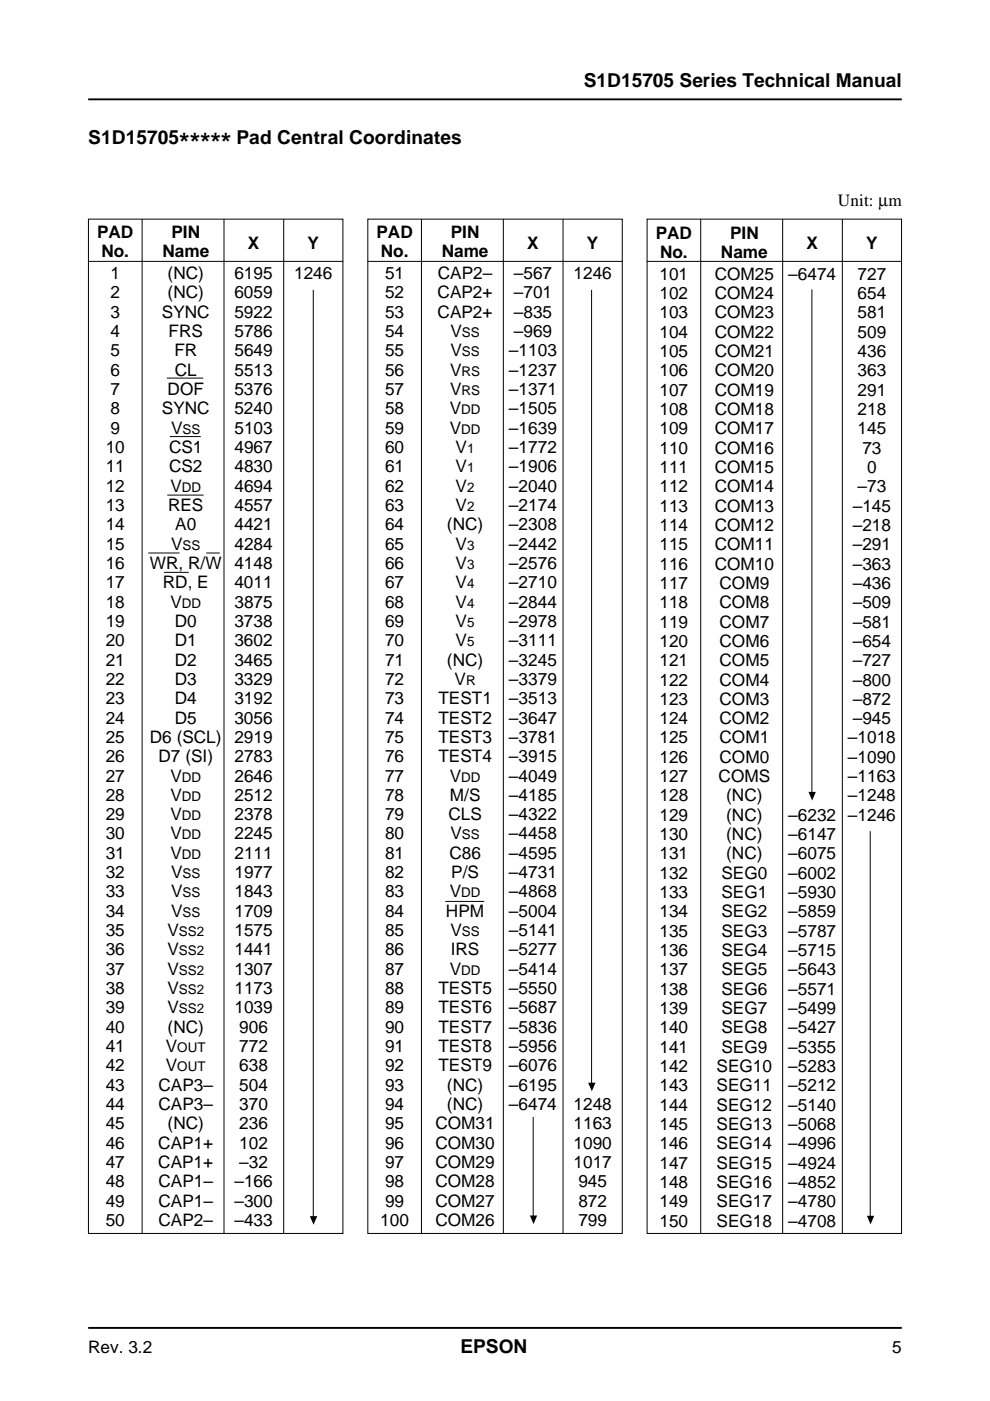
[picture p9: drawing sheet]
<svg xmlns="http://www.w3.org/2000/svg" width="210mm" height="297mm" viewBox="0 0 210 297" stroke-linecap="round" stroke-linejoin="round" font-family="sans-serif">
<path d="M18.7 21.1h172.5M18.7 281.5h172.5" fill="none" stroke="#000" stroke-width=".4"/>
<g fill="none" stroke="#000" stroke-width=".21">
<path d="M18.7 55.4h54.1M18.8 46.5h53.9v215h-53.9zM30.1 46.5v214.9M47.5 46.5v214.9M60.2 46.5v214.9M77.9 55.4h54.1M78 46.5h53.9v215h-53.9zM89.4 46.5v214.9M106.7 46.5v214.9M119.4 46.5v214.9M137.1 55.4h54.1M137.2 46.5h53.9v215h-53.9z"/>
<path d="M148.6 46.5v214.9M165.9 46.5v214.9M178.6 46.5v214.9M66.4 61.5v196.8M125.4 61.5v168.5M172.1 61.4v107M35.4 80.2h7.7M36 92.6h6.6M31.4 117.2h6.7M35.5 105h7.7M43.7 117.2h2.9M34.8 121.4h5.2"/>
<path d="M184.5 176.2v82M94.4 191.1h8.3M113 236.8v21.4"/>
</g>
<path d="M171.4 167.9h1.6l-.8 1.8zM124.7 229.6h1.6l-.8 1.8zM65.7 257.8h1.6l-.8 1.9zM112.3 257.7h1.6l-.8 1.8zM183.8 257.8h1.6l-.8 1.8z" fill="#000"/>
<text font-size="5.7" x="38" y="32.2">*****</text>
<g font-size="4.1">
<text x="123.8" y="18.3">S1D15705 Series Technical Manual</text>
<text x="18.7" y="30.5">S1D15705</text>
<text x="50.1" y="30.5">Pad Central Coordinates</text>
<text x="97.6" y="286.9">EPSON</text>
</g>
<g font-size="3.7">
<text x="177.6" y="43.7">Unit: µm</text>
<text x="20.6" y="50.5">PAD</text>
<text x="36.3" y="50.5">PIN</text>
<text x="52.6" y="52.8">X</text>
<text x="65.2" y="52.8">Y</text>
<text x="79.8" y="50.5">PAD</text>
<text x="95.6" y="50.5">PIN</text>
<text x="111.8" y="52.8">X</text>
<text x="124.4" y="52.8">Y</text>
<text x="139" y="50.6">PAD</text>
<text x="154.8" y="50.6">PIN</text>
<text x="171" y="52.9">X</text>
<text x="183.6" y="52.9">Y</text>
<text x="21.5" y="54.5">No.</text>
<text x="23.4" y="59.2">1</text>
<text x="34.4" y="54.5">Name</text>
<text x="35.5" y="59.2">(NC)</text>
<text x="49.7" y="59.2">6195</text>
<text x="62.4" y="59.2">1246</text>
<text x="80.7" y="54.5">No.</text>
<text x="81.6" y="59.2">51</text>
<text x="92.8" y="59.2">CAP2–</text>
<text x="93.6" y="54.5">Name</text>
<text x="109" y="59.2">–567</text>
<text x="121.6" y="59.2">1246</text>
<text x="139.8" y="59.3">101</text>
<text x="139.9" y="54.6">No.</text>
<text x="151.5" y="59.3">COM25</text>
<text x="152.8" y="54.6">Name</text>
<text x="167.1" y="59.3">–6474</text>
<text x="181.8" y="59.3">727</text>
<text x="23.4" y="63.3">2</text>
<text x="35.5" y="63.3">(NC)</text>
<text x="49.7" y="63.3">6059</text>
<text x="81.6" y="63.3">52</text>
<text x="92.8" y="63.3">CAP2+</text>
<text x="109" y="63.3">–701</text>
<text x="139.8" y="63.4">102</text>
<text x="151.5" y="63.4">COM24</text>
<text x="181.8" y="63.4">654</text>
<text x="23.4" y="67.4">3</text>
<text x="23.4" y="71.5">4</text>
<text x="34.3" y="67.4">SYNC</text>
<text x="35.7" y="71.5">FRS</text>
<text x="49.7" y="67.4">5922</text>
<text x="49.7" y="71.5">5786</text>
<text x="81.6" y="67.4">53</text>
<text x="81.6" y="71.5">54</text>
<text x="92.8" y="67.4">CAP2+</text>
<text x="95.5" y="71.5">V</text>
<text x="109" y="71.5">–969</text>
<text x="109" y="67.4">–835</text>
<text x="139.8" y="67.5">103</text>
<text x="139.8" y="71.6">104</text>
<text x="151.5" y="67.5">COM23</text>
<text x="151.5" y="71.6">COM22</text>
<text x="181.8" y="67.5">581</text>
<text x="181.8" y="71.6">509</text>
<text x="23.4" y="75.6">5</text>
<text x="37" y="75.6">FR</text>
<text x="49.7" y="75.6">5649</text>
<text x="81.6" y="75.6">55</text>
<text x="95.5" y="75.6">V</text>
<text x="107.9" y="75.6">–1103</text>
<text x="139.8" y="75.7">105</text>
<text x="151.5" y="75.7">COM21</text>
<text x="181.8" y="75.7">436</text>
<text x="23.4" y="79.7">6</text>
<text x="23.4" y="83.7">7</text>
<text x="35.5" y="83.7">DOF</text>
<text x="37" y="79.7">CL</text>
<text x="49.7" y="83.7">5376</text>
<text x="49.7" y="79.7">5513</text>
<text x="81.6" y="79.7">56</text>
<text x="81.6" y="83.7">57</text>
<text x="95.4" y="79.7">V</text>
<text x="95.4" y="83.7">V</text>
<text x="107.9" y="79.7">–1237</text>
<text x="107.9" y="83.7">–1371</text>
<text x="139.8" y="79.8">106</text>
<text x="139.8" y="83.9">107</text>
<text x="151.5" y="79.8">COM20</text>
<text x="151.5" y="83.9">COM19</text>
<text x="181.8" y="79.8">363</text>
<text x="181.8" y="83.9">291</text>
<text x="23.4" y="87.9">8</text>
<text x="34.3" y="87.9">SYNC</text>
<text x="49.7" y="87.9">5240</text>
<text x="81.6" y="87.9">58</text>
<text x="95.4" y="87.9">V</text>
<text x="107.9" y="87.9">–1505</text>
<text x="139.8" y="88">108</text>
<text x="151.5" y="88">COM18</text>
<text x="181.8" y="88">218</text>
<text x="23.4" y="91.9">9</text>
<text x="36.3" y="91.9">V</text>
<text x="49.7" y="91.9">5103</text>
<text x="81.6" y="91.9">59</text>
<text x="95.4" y="91.9">V</text>
<text x="107.9" y="91.9">–1639</text>
<text x="139.8" y="92.1">109</text>
<text x="151.5" y="92.1">COM17</text>
<text x="181.8" y="92.1">145</text>
<text x="22.4" y="96">10</text>
<text x="22.4" y="100.1">11</text>
<text x="35.8" y="96">CS1</text>
<text x="35.8" y="100.1">CS2</text>
<text x="49.7" y="96">4967</text>
<text x="49.7" y="100.1">4830</text>
<text x="81.6" y="96">60</text>
<text x="81.6" y="100.1">61</text>
<text x="96.6" y="96">V</text>
<text x="96.6" y="100.1">V</text>
<text x="107.9" y="96">–1772</text>
<text x="107.9" y="100.1">–1906</text>
<text x="139.8" y="96.2">110</text>
<text x="139.8" y="100.3">111</text>
<text x="151.5" y="96.2">COM16</text>
<text x="151.5" y="100.3">COM15</text>
<text x="182.8" y="96.2">73</text>
<text x="183.9" y="100.3">0</text>
<text x="22.4" y="104.2">12</text>
<text x="36.1" y="104.2">V</text>
<text x="49.7" y="104.2">4694</text>
<text x="81.6" y="104.2">62</text>
<text x="96.6" y="104.2">V</text>
<text x="107.9" y="104.2">–2040</text>
<text x="139.8" y="104.4">112</text>
<text x="151.5" y="104.4">COM14</text>
<text x="181.8" y="104.4">–73</text>
<text x="22.4" y="108.3">13</text>
<text x="22.4" y="112.4">14</text>
<text x="35.6" y="108.3">RES</text>
<text x="37.2" y="112.4">A0</text>
<text x="49.7" y="108.3">4557</text>
<text x="49.7" y="112.4">4421</text>
<text x="81.6" y="108.3">63</text>
<text x="81.6" y="112.4">64</text>
<text x="94.8" y="112.4">(NC)</text>
<text x="96.6" y="108.3">V</text>
<text x="107.9" y="108.3">–2174</text>
<text x="107.9" y="112.4">–2308</text>
<text x="139.8" y="108.4">113</text>
<text x="139.8" y="112.6">114</text>
<text x="151.5" y="108.4">COM13</text>
<text x="151.5" y="112.6">COM12</text>
<text x="180.8" y="108.4">–145</text>
<text x="180.8" y="112.6">–218</text>
<text x="22.4" y="116.5">15</text>
<text x="36.3" y="116.5">V</text>
<text x="49.7" y="116.5">4284</text>
<text x="81.6" y="116.5">65</text>
<text x="96.6" y="116.5">V</text>
<text x="107.9" y="116.5">–2442</text>
<text x="139.8" y="116.6">115</text>
<text x="151.5" y="116.6">COM11</text>
<text x="180.8" y="116.6">–291</text>
<text x="22.4" y="120.6">16</text>
<text x="22.4" y="124.7">17</text>
<text x="31.8" y="120.6">WR, R/W</text>
<text x="34.5" y="124.7">RD, E</text>
<text x="49.7" y="120.6">4148</text>
<text x="49.7" y="124.7">4011</text>
<text x="81.6" y="120.6">66</text>
<text x="81.6" y="124.7">67</text>
<text x="96.6" y="120.6">V</text>
<text x="96.6" y="124.7">V</text>
<text x="107.9" y="120.6">–2576</text>
<text x="107.9" y="124.7">–2710</text>
<text x="139.8" y="120.7">116</text>
<text x="139.8" y="124.9">117</text>
<text x="151.5" y="120.7">COM10</text>
<text x="152.6" y="124.9">COM9</text>
<text x="180.8" y="120.7">–363</text>
<text x="180.8" y="124.9">–436</text>
<text x="22.4" y="128.8">18</text>
<text x="36.1" y="128.8">V</text>
<text x="49.7" y="128.8">3875</text>
<text x="81.6" y="128.8">68</text>
<text x="96.6" y="128.8">V</text>
<text x="107.9" y="128.8">–2844</text>
<text x="139.8" y="128.9">118</text>
<text x="152.6" y="128.9">COM8</text>
<text x="180.8" y="128.9">–509</text>
<text x="22.4" y="132.9">19</text>
<text x="22.4" y="137">20</text>
<text x="37" y="132.9">D0</text>
<text x="37" y="137">D1</text>
<text x="49.7" y="132.9">3738</text>
<text x="49.7" y="137">3602</text>
<text x="81.6" y="132.9">69</text>
<text x="81.6" y="137">70</text>
<text x="96.6" y="132.9">V</text>
<text x="96.6" y="137">V</text>
<text x="107.9" y="132.9">–2978</text>
<text x="107.9" y="137">–3111</text>
<text x="139.8" y="133">119</text>
<text x="139.8" y="137.1">120</text>
<text x="152.6" y="133">COM7</text>
<text x="152.6" y="137.1">COM6</text>
<text x="180.8" y="133">–581</text>
<text x="180.8" y="137.1">–654</text>
<text x="22.4" y="141.1">21</text>
<text x="37" y="141.1">D2</text>
<text x="49.7" y="141.1">3465</text>
<text x="81.6" y="141.1">71</text>
<text x="94.8" y="141.1">(NC)</text>
<text x="107.9" y="141.1">–3245</text>
<text x="139.8" y="141.2">121</text>
<text x="152.6" y="141.2">COM5</text>
<text x="180.8" y="141.2">–727</text>
<text x="22.4" y="145.2">22</text>
<text x="22.4" y="149.3">23</text>
<text x="37" y="145.2">D3</text>
<text x="37" y="149.3">D4</text>
<text x="49.7" y="145.2">3329</text>
<text x="49.7" y="149.3">3192</text>
<text x="81.6" y="145.2">72</text>
<text x="81.6" y="149.3">73</text>
<text x="92.9" y="149.3">TEST1</text>
<text x="96.4" y="145.2">V</text>
<text x="107.9" y="145.2">–3379</text>
<text x="107.9" y="149.3">–3513</text>
<text x="139.8" y="145.3">122</text>
<text x="139.8" y="149.4">123</text>
<text x="152.6" y="145.3">COM4</text>
<text x="152.6" y="149.4">COM3</text>
<text x="180.8" y="145.3">–800</text>
<text x="180.8" y="149.4">–872</text>
<text x="22.4" y="153.4">24</text>
<text x="37" y="153.4">D5</text>
<text x="49.7" y="153.4">3056</text>
<text x="81.6" y="153.4">74</text>
<text x="92.9" y="153.4">TEST2</text>
<text x="107.9" y="153.4">–3647</text>
<text x="139.8" y="153.5">124</text>
<text x="152.6" y="153.5">COM2</text>
<text x="180.8" y="153.5">–945</text>
<text x="22.4" y="157.5">25</text>
<text x="22.4" y="161.6">26</text>
<text x="31.8" y="157.5">D6 (SCL)</text>
<text x="33.6" y="161.6">D7 (SI)</text>
<text x="49.7" y="157.5">2919</text>
<text x="49.7" y="161.6">2783</text>
<text x="81.6" y="157.5">75</text>
<text x="81.6" y="161.6">76</text>
<text x="92.9" y="157.5">TEST3</text>
<text x="92.9" y="161.6">TEST4</text>
<text x="107.9" y="157.5">–3781</text>
<text x="107.9" y="161.6">–3915</text>
<text x="139.8" y="161.7">126</text>
<text x="139.8" y="157.6">125</text>
<text x="152.6" y="161.7">COM0</text>
<text x="152.6" y="157.6">COM1</text>
<text x="179.8" y="161.7">–1090</text>
<text x="179.8" y="157.6">–1018</text>
<text x="22.4" y="165.7">27</text>
<text x="36.1" y="165.7">V</text>
<text x="49.7" y="165.7">2646</text>
<text x="81.6" y="165.7">77</text>
<text x="95.4" y="165.7">V</text>
<text x="107.9" y="165.7">–4049</text>
<text x="139.8" y="165.8">127</text>
<text x="152.4" y="165.8">COMS</text>
<text x="179.8" y="165.8">–1163</text>
<text x="22.4" y="169.8">28</text>
<text x="22.4" y="173.9">29</text>
<text x="36.1" y="169.8">V</text>
<text x="36.1" y="173.9">V</text>
<text x="49.7" y="169.8">2512</text>
<text x="49.7" y="173.9">2378</text>
<text x="81.6" y="169.8">78</text>
<text x="81.6" y="173.9">79</text>
<text x="95.1" y="173.9">CLS</text>
<text x="95.4" y="169.8">M/S</text>
<text x="107.9" y="169.8">–4185</text>
<text x="107.9" y="173.9">–4322</text>
<text x="139.8" y="169.9">128</text>
<text x="154" y="169.9">(NC)</text>
<text x="179.8" y="169.9">–1248</text>
<text x="22.4" y="178">30</text>
<text x="36.1" y="178">V</text>
<text x="49.7" y="178">2245</text>
<text x="81.6" y="178">80</text>
<text x="95.5" y="178">V</text>
<text x="107.9" y="178">–4458</text>
<text x="139.8" y="178.1">130</text>
<text x="139.8" y="174">129</text>
<text x="154" y="178.1">(NC)</text>
<text x="154" y="174">(NC)</text>
<text x="167.1" y="178.1">–6147</text>
<text x="167.1" y="174">–6232</text>
<text x="179.8" y="174">–1246</text>
<text x="22.4" y="182.1">31</text>
<text x="36.1" y="182.1">V</text>
<text x="49.7" y="182.1">2111</text>
<text x="81.6" y="182.1">81</text>
<text x="95.3" y="182.1">C86</text>
<text x="107.9" y="182.1">–4595</text>
<text x="139.8" y="182.2">131</text>
<text x="154" y="182.2">(NC)</text>
<text x="167.1" y="182.2">–6075</text>
<text x="22.4" y="186.2">32</text>
<text x="22.4" y="190.3">33</text>
<text x="36.3" y="186.2">V</text>
<text x="36.3" y="190.3">V</text>
<text x="49.7" y="186.2">1977</text>
<text x="49.7" y="190.3">1843</text>
<text x="81.6" y="186.2">82</text>
<text x="81.6" y="190.3">83</text>
<text x="95.4" y="190.3">V</text>
<text x="95.7" y="186.2">P/S</text>
<text x="107.9" y="186.2">–4731</text>
<text x="107.9" y="190.3">–4868</text>
<text x="139.8" y="186.3">132</text>
<text x="139.8" y="190.4">133</text>
<text x="153" y="186.3">SEG0</text>
<text x="153" y="190.4">SEG1</text>
<text x="167.1" y="186.3">–6002</text>
<text x="167.1" y="190.4">–5930</text>
<text x="22.4" y="194.4">34</text>
<text x="36.3" y="194.4">V</text>
<text x="49.7" y="194.4">1709</text>
<text x="81.6" y="194.4">84</text>
<text x="94.6" y="194.4">HPM</text>
<text x="107.9" y="194.4">–5004</text>
<text x="139.8" y="194.5">134</text>
<text x="153" y="194.5">SEG2</text>
<text x="167.1" y="194.5">–5859</text>
<text x="22.4" y="198.5">35</text>
<text x="22.4" y="202.6">36</text>
<text x="35.5" y="198.5">V</text>
<text x="35.5" y="202.6">V</text>
<text x="49.7" y="198.5">1575</text>
<text x="49.7" y="202.6">1441</text>
<text x="81.6" y="198.5">85</text>
<text x="81.6" y="202.6">86</text>
<text x="95.5" y="198.5">V</text>
<text x="95.6" y="202.6">IRS</text>
<text x="107.9" y="198.5">–5141</text>
<text x="107.9" y="202.6">–5277</text>
<text x="139.8" y="198.6">135</text>
<text x="139.8" y="202.7">136</text>
<text x="153" y="198.6">SEG3</text>
<text x="153" y="202.7">SEG4</text>
<text x="167.1" y="198.6">–5787</text>
<text x="167.1" y="202.7">–5715</text>
<text x="22.4" y="206.7">37</text>
<text x="35.5" y="206.7">V</text>
<text x="49.7" y="206.7">1307</text>
<text x="81.6" y="206.7">87</text>
<text x="95.4" y="206.7">V</text>
<text x="107.9" y="206.7">–5414</text>
<text x="139.8" y="206.8">137</text>
<text x="153" y="206.8">SEG5</text>
<text x="167.1" y="206.8">–5643</text>
<text x="22.4" y="210.8">38</text>
<text x="22.4" y="214.9">39</text>
<text x="35.5" y="210.8">V</text>
<text x="35.5" y="214.9">V</text>
<text x="49.7" y="210.8">1173</text>
<text x="49.7" y="214.9">1039</text>
<text x="81.6" y="210.8">88</text>
<text x="81.6" y="214.9">89</text>
<text x="92.9" y="210.8">TEST5</text>
<text x="92.9" y="214.9">TEST6</text>
<text x="107.9" y="210.8">–5550</text>
<text x="107.9" y="214.9">–5687</text>
<text x="139.8" y="210.9">138</text>
<text x="139.8" y="215">139</text>
<text x="153" y="210.9">SEG6</text>
<text x="153" y="215">SEG7</text>
<text x="167.1" y="210.9">–5571</text>
<text x="167.1" y="215">–5499</text>
<text x="22.4" y="219">40</text>
<text x="35.5" y="219">(NC)</text>
<text x="50.7" y="219">906</text>
<text x="81.6" y="219">90</text>
<text x="92.9" y="219">TEST7</text>
<text x="107.9" y="219">–5836</text>
<text x="139.8" y="219.1">140</text>
<text x="153" y="219.1">SEG8</text>
<text x="167.1" y="219.1">–5427</text>
<text x="22.4" y="223.1">41</text>
<text x="22.4" y="227.2">42</text>
<text x="35.2" y="223.1">V</text>
<text x="35.2" y="227.2">V</text>
<text x="50.7" y="223.1">772</text>
<text x="50.7" y="227.2">638</text>
<text x="81.6" y="223.1">91</text>
<text x="81.6" y="227.2">92</text>
<text x="92.9" y="223.1">TEST8</text>
<text x="92.9" y="227.2">TEST9</text>
<text x="107.9" y="223.1">–5956</text>
<text x="107.9" y="227.2">–6076</text>
<text x="139.8" y="223.2">141</text>
<text x="139.8" y="227.3">142</text>
<text x="151.9" y="227.3">SEG10</text>
<text x="153" y="223.2">SEG9</text>
<text x="167.1" y="223.2">–5355</text>
<text x="167.1" y="227.3">–5283</text>
<text x="22.4" y="231.3">43</text>
<text x="33.6" y="231.3">CAP3–</text>
<text x="50.7" y="231.3">504</text>
<text x="81.6" y="231.3">93</text>
<text x="94.8" y="231.3">(NC)</text>
<text x="107.9" y="231.3">–6195</text>
<text x="139.8" y="231.4">143</text>
<text x="151.9" y="231.4">SEG11</text>
<text x="167.1" y="231.4">–5212</text>
<text x="22.4" y="235.4">44</text>
<text x="22.4" y="239.5">45</text>
<text x="33.6" y="235.4">CAP3–</text>
<text x="35.5" y="239.5">(NC)</text>
<text x="50.7" y="239.5">236</text>
<text x="50.7" y="235.4">370</text>
<text x="81.6" y="235.4">94</text>
<text x="81.6" y="239.5">95</text>
<text x="92.3" y="239.5">COM31</text>
<text x="94.8" y="235.4">(NC)</text>
<text x="107.9" y="235.4">–6474</text>
<text x="121.6" y="235.4">1248</text>
<text x="121.6" y="239.5">1163</text>
<text x="139.8" y="235.5">144</text>
<text x="139.8" y="239.6">145</text>
<text x="151.9" y="235.5">SEG12</text>
<text x="151.9" y="239.6">SEG13</text>
<text x="167.1" y="235.5">–5140</text>
<text x="167.1" y="239.6">–5068</text>
<text x="22.4" y="243.6">46</text>
<text x="33.6" y="243.6">CAP1+</text>
<text x="50.7" y="243.6">102</text>
<text x="81.6" y="243.6">96</text>
<text x="92.3" y="243.6">COM30</text>
<text x="121.6" y="243.6">1090</text>
<text x="139.8" y="243.7">146</text>
<text x="151.9" y="243.7">SEG14</text>
<text x="167.1" y="243.7">–4996</text>
<text x="22.4" y="247.6">47</text>
<text x="22.4" y="251.7">48</text>
<text x="33.6" y="247.6">CAP1+</text>
<text x="33.6" y="251.7">CAP1–</text>
<text x="49.7" y="251.7">–166</text>
<text x="50.7" y="247.6">–32</text>
<text x="81.6" y="247.6">97</text>
<text x="81.6" y="251.7">98</text>
<text x="92.3" y="247.6">COM29</text>
<text x="92.3" y="251.7">COM28</text>
<text x="121.6" y="247.6">1017</text>
<text x="122.6" y="251.7">945</text>
<text x="139.8" y="247.8">147</text>
<text x="139.8" y="251.9">148</text>
<text x="151.9" y="247.8">SEG15</text>
<text x="151.9" y="251.9">SEG16</text>
<text x="167.1" y="247.8">–4924</text>
<text x="167.1" y="251.9">–4852</text>
<text x="22.4" y="255.8">49</text>
<text x="33.6" y="255.8">CAP1–</text>
<text x="49.7" y="255.8">–300</text>
<text x="81.6" y="255.8">99</text>
<text x="92.3" y="255.8">COM27</text>
<text x="122.6" y="255.8">872</text>
<text x="139.8" y="256">149</text>
<text x="151.9" y="256">SEG17</text>
<text x="167.1" y="256">–4780</text>
<text x="22.4" y="259.9">50</text>
<text x="33.6" y="259.9">CAP2–</text>
<text x="49.7" y="259.9">–433</text>
<text x="80.6" y="259.9">100</text>
<text x="92.3" y="259.9">COM26</text>
<text x="122.6" y="259.9">799</text>
<text x="139.8" y="260.1">150</text>
<text x="151.9" y="260.1">SEG18</text>
<text x="167.1" y="260.1">–4708</text>
<text x="18.7" y="286.9">Rev. 3.2</text>
<text x="189.2" y="286.9">5</text>
</g>
<g font-size="2.8">
<text x="97.9" y="71.5">SS</text>
<text x="97.9" y="75.6">SS</text>
<text x="97.9" y="79.7">RS</text>
<text x="97.9" y="83.7">RS</text>
<text x="97.8" y="87.9">DD</text>
<text x="38.7" y="91.9">SS</text>
<text x="97.8" y="91.9">DD</text>
<text x="99" y="96">1</text>
<text x="99" y="100.1">1</text>
<text x="38.6" y="104.2">DD</text>
<text x="99" y="104.2">2</text>
<text x="99" y="108.3">2</text>
<text x="38.7" y="116.5">SS</text>
<text x="99" y="116.5">3</text>
<text x="99" y="120.6">3</text>
<text x="99" y="124.7">4</text>
<text x="38.6" y="128.8">DD</text>
<text x="99" y="128.8">4</text>
<text x="99" y="132.9">5</text>
<text x="99" y="137">5</text>
<text x="98.8" y="145.2">R</text>
<text x="38.6" y="165.7">DD</text>
<text x="97.8" y="165.7">DD</text>
<text x="38.6" y="169.8">DD</text>
<text x="38.6" y="173.9">DD</text>
<text x="38.6" y="178">DD</text>
<text x="97.9" y="178">SS</text>
<text x="38.6" y="182.1">DD</text>
<text x="38.7" y="186.2">SS</text>
<text x="38.7" y="190.3">SS</text>
<text x="97.8" y="190.3">DD</text>
<text x="38.7" y="194.4">SS</text>
<text x="37.9" y="198.5">SS2</text>
<text x="37.9" y="202.6">SS2</text>
<text x="97.9" y="198.5">SS</text>
<text x="37.9" y="206.7">SS2</text>
<text x="97.8" y="206.7">DD</text>
<text x="37.9" y="210.8">SS2</text>
<text x="37.9" y="214.9">SS2</text>
<text x="37.6" y="223.1">OUT</text>
<text x="37.6" y="227.2">OUT</text>
</g>
</svg>
